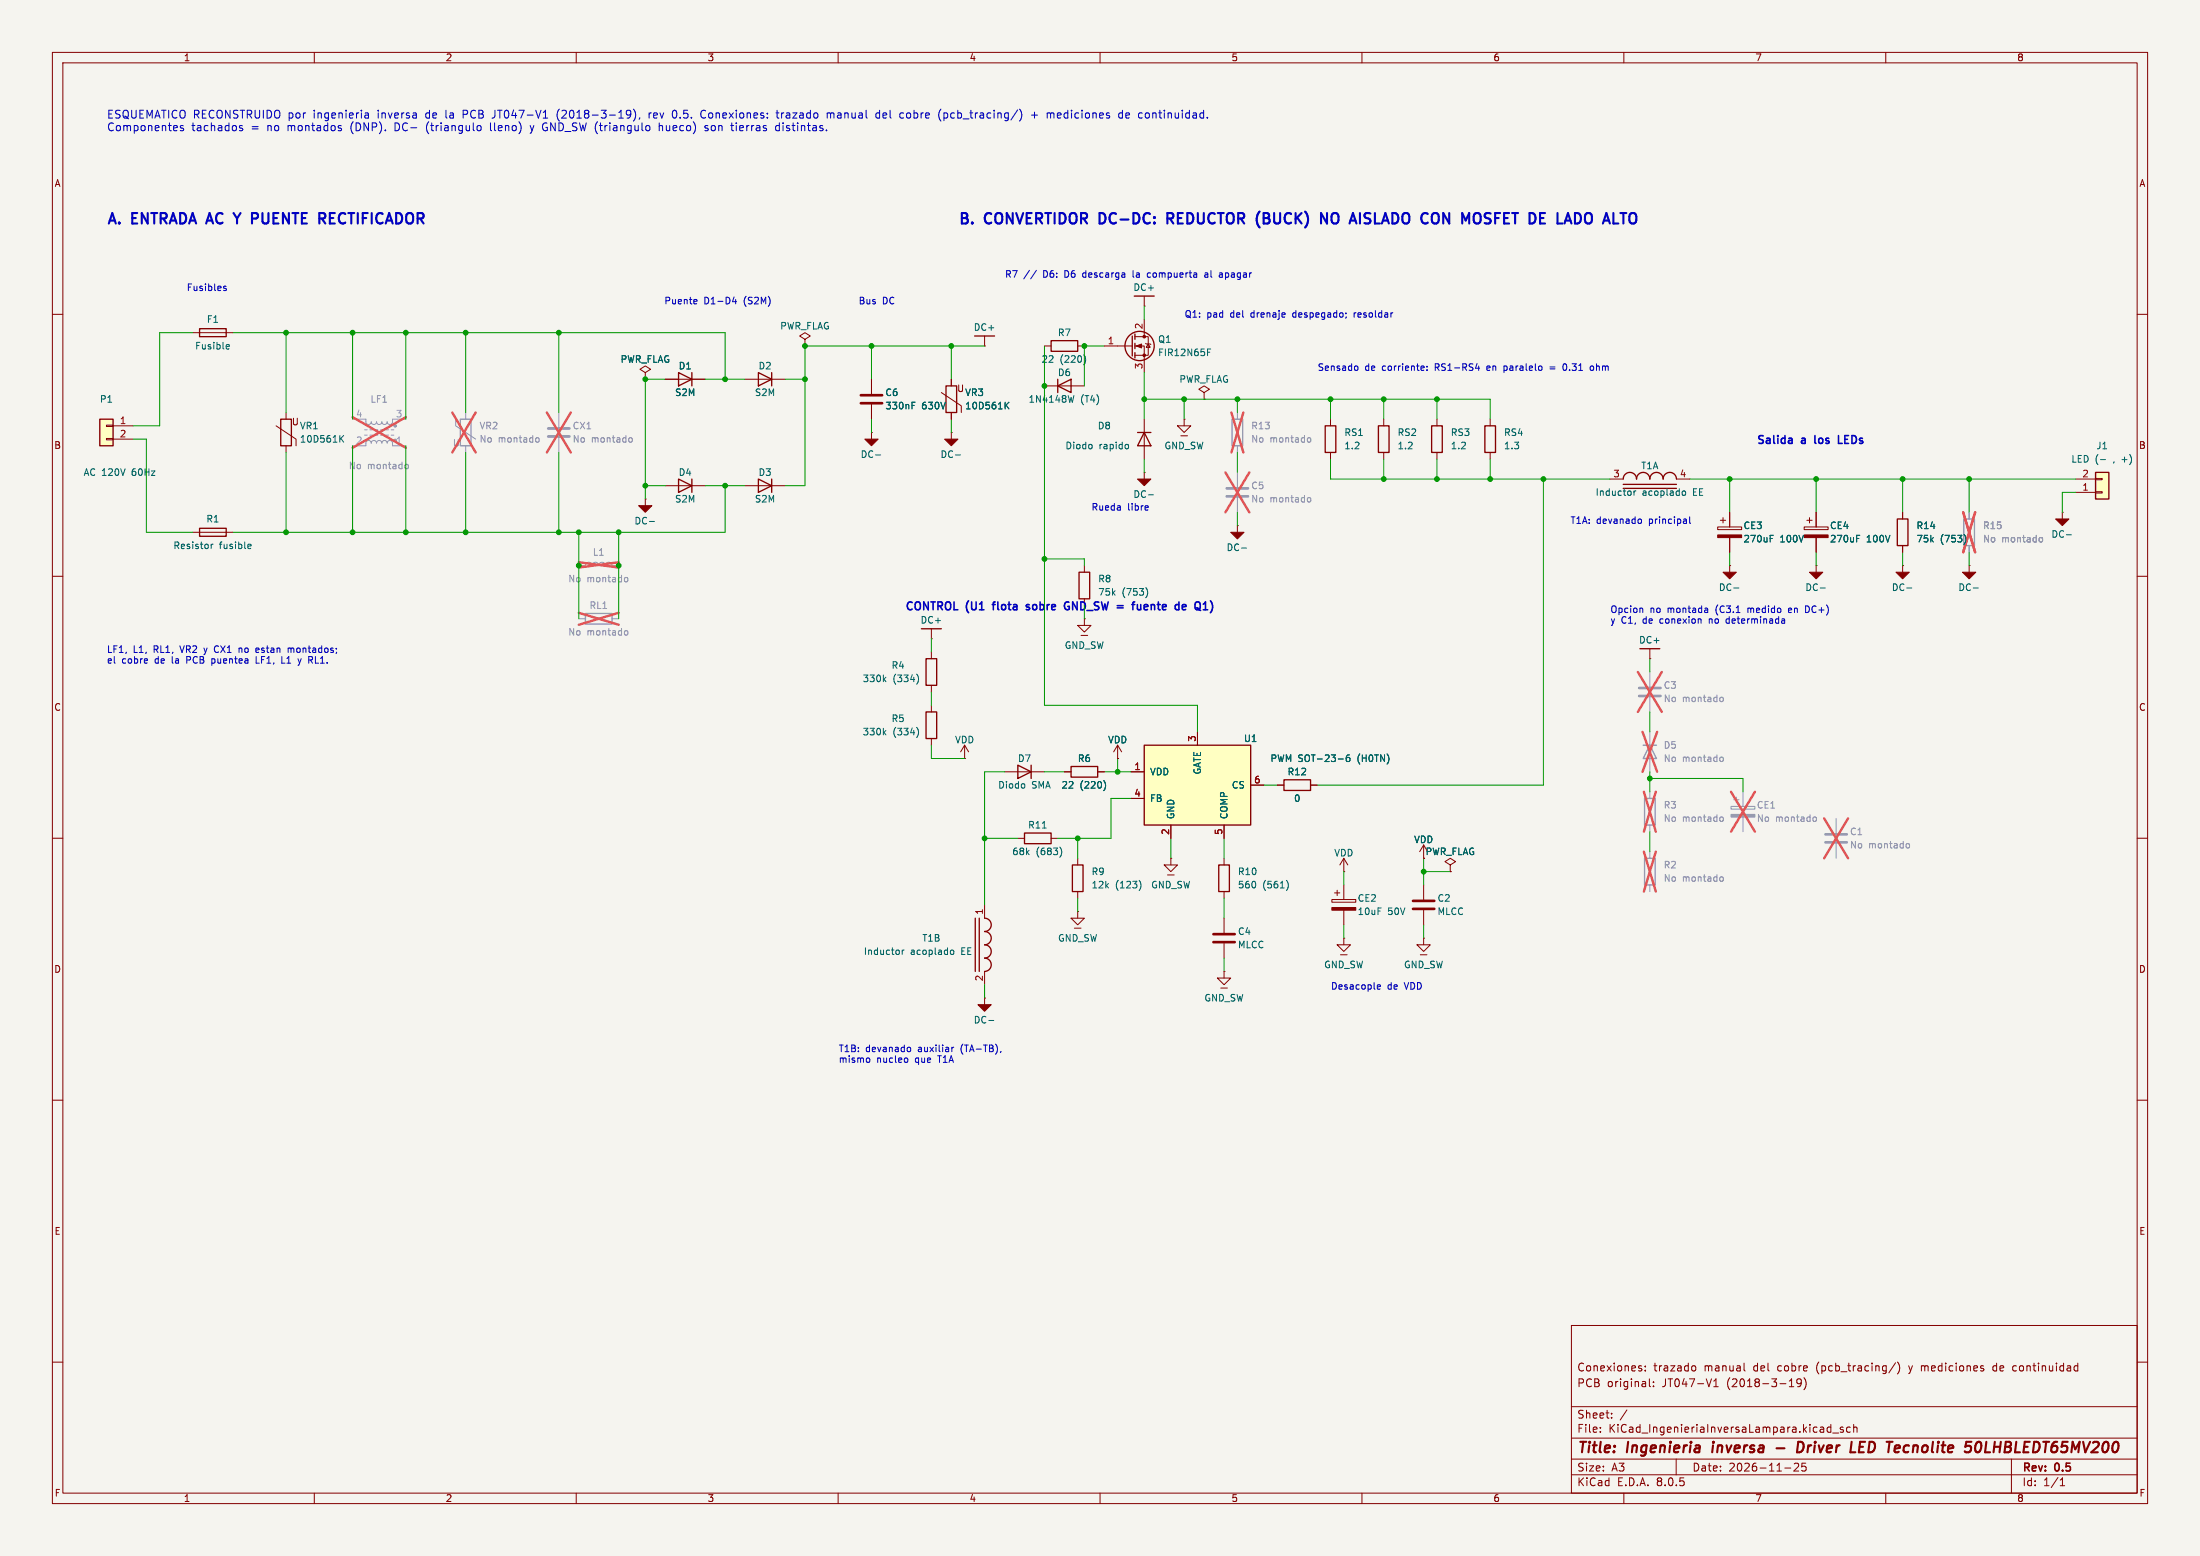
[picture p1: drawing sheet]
<svg xmlns="http://www.w3.org/2000/svg" width="420mm" height="297mm" viewBox="0 0 420 297" stroke-linecap="round" stroke-linejoin="round" font-family="sans-serif">
<path d="M0 0h420v297h-420z" fill="#f5f4ef" stroke="#f5f4ef" stroke-width=".19"/>
<g fill="none" stroke="#840000" stroke-width=".19">
<path d="M10 10h400v277h-400zM12 12h396v273h-396zM60 10v2M110 10v2M160 10v2M210 10v2M260 10v2M310 10v2M360 10v2M10 60h2M408 60h2M218.4 80v7.6"/>
<path d="M10 110h2M236.2 100.3h.1M236.2 100.3v1.3M408 110h2M315 125.7h.1M315 123.8v1.9M10 160h2M408 160h2M10 210h2M408 210h2M10 260h2M300 253h108v32h-108z"/>
<path d="M362.2 260a1.73 1.73 0 0 1 0 2.3M408 260h2M300 278.5h108M300 274.5h108M300 268.5h108M305.5 273.2v.2M305.5 272.5v.1M307.7 270.5v.2M307.7 269.8v.1M310.6 269.1l-1.3 1.9M313 261.2l.4 .1v.2l-.2 .2h-.3M313 260.7l.4 .1"/>
<path d="M314.1 261.5v.2M314.1 260.8v.1M314.9 263.2v1.3l.2 .2M315.7 264.5v.2M315.7 263.8v.1M320 278.5v3M323.2 260.7l.4 .1 .1 .2v.5l-.5 .2M327.2 264.7h.8M327.2 263.6l.4-.4v1.5M332.9 260.2v1.3l.3 .2M341.6 264.7h.8M341.6 263.6l.4-.4v1.5"/>
<path d="M342.5 279.4l.6-.1 .2 .1 .1 .3-1 1.1h1M343.9 263.8l-.3 .3h-.3l-.3-.3 .2-.5 .4-.1 .2 .1a.99 .99 0 0 1-.4 1.4h-.2M344.4 263a1.73 1.73 0 0 1 0 2.3M344.7 279.3h-.7l-.1 .7 .3-.1h.5l.1 .2-.1 .5-.2 .2-.6-.2M349.5 271.9v1.5M349.5 272.5l-.4-.1-.3 .3 .1 .6h.6M349.9 273.5h1.1M351.9 272.5l-.4-.1-.2 .2 .1 .2 .5 .2v.3h-.6M353.2 272.5l-.4-.1-.3 .3 .2 .6h.5M353.9 272.5l.2-.1 .3 .1 .1 .9M353.9 271.9v1.5M361.9 260.1l-1.3 1.9"/>
<path d="M378.7 261.3v.3M380.7 260.7l-.3 .3v.4l.3 .3M384 278.5v6.5M384.2 261.4l.2 .2 .4 .1M384.8 260.7l-.4 .1-.2 .2M396.5 260.7l.2 .1M396.7 260.2v1.5M396.7 261.6l-.2 .1M60 285v2M110 285v2M160 285v2M210 285v2"/>
<path d="M260 285v2M300 281.5h108M310 285v2M340.7 280.2h1.2M360 285v2M393.3 283.6h.9M393.3 282.5l.4-.4v1.5"/>
</g>
<path d="M327 275.9l-.1 1.3M339.1 276.4h1.6M343.3 275.2a.96 .96 0 0 1 1 .6 .96 .96 0 0 1-.3 1.1l-.5 .3h-.5zM355 276.2h.7M356.1 275.2h-1l-.2 2h.9M363.7 276l-.2 .3-.1 .5 .3 .4M377.5 275.3a.44 .44 0 0 1 .7 .3 1.15 1.15 0 0 1-.8 1.6M379.2 275.2l-.2 2h.9" fill="none" stroke="#840000" stroke-width=".4"/>
<path d="M111.8 117.1h5v2h-5zM313.7 142.2h2.5M315 142.2l1.2 2.6h-2.5z" fill="none" stroke="#9c9b98" stroke-width=".25"/>
<path d="M110.5 118.1h1.3M116.8 118.1h1.3M315 128.3v2.8M315 133.1v2.8M315 139.7v7.6" fill="none" stroke="#9c9b98" stroke-width=".19"/>
<path d="M119.4 120.4h.3l.2 .2-.1 .5-.4 .1M328.6 133.1h.3l.1 .2-.1 .5-.3 .1M328.6 144.5l.3 .1 .1 .2-.1 .4-.3 .2" fill="none" stroke="#939391" stroke-width=".19"/>
<path d="M110.5 117l7.6 2.3M118.1 117l-7.6 2.3M312.7 128.3l4.5 7.6M313.6 139.7l2.8 7.6M316.4 139.7l-2.8 7.6M317.2 128.3l-4.5 7.6" fill="none" stroke="#e75356" stroke-width=".46"/>
<path d="M312.9 132.8h4.1M312.9 131.3h4.1" fill="none" stroke="#9c9b98" stroke-width=".51"/>
<path d="M234.9 101.6h2.6l-1.3 1.3z" fill="#840000" stroke="#840000" stroke-width=".19"/>
<path d="M208.4 84.9v.6M215.2 84.8l.2 .3v.3l-.2 .3M237 104.6h1" fill="none" stroke="#006464" stroke-width=".19"/>
<path d="M217.2 82.6h2.5M218.4 82.6l1.3 2.5h-2.5zM313.1 123.8h3.8" fill="none" stroke="#840000" stroke-width=".25"/>
<path d="M19 80h2.6v5.1h-2.6z" fill="#ffffc2"/>
<g fill="none" stroke="#840000" stroke-width=".19">
<path d="M54.6 78.7v1.3M179.7 74.9l3.8 2.6v1.2M181.6 72.4v1.3M181.6 78.7v1.3M20.3 83.7h1.3v.2h-1.3zM20.3 81.2h1.3v.2h-1.3zM21.6 81.3h3.8M21.6 83.8h3.8M52.7 81.3l3.8 2.5v1.3M54.6 85.1v1.3M123.2 95.3h.1M123.2 95.3v1.2"/>
<path d="M127 92.7h7.6M142.2 92.7h7.7M166.4 82.6h.1M166.4 82.6v1.2M218.4 90.2h.1M218.4 90.2v1.2M224.8 81.3h2.5l-1.2 1.3zM225.4 83.2h1.3M226.1 80h.1M226.1 80v1.3M344.9 99.3h1M345.4 98.8v1"/>
<path d="M346.7 97.8v2.8M36.8 101.6h7.6M330.2 108h.1M330.2 108v1.2M344.4 100.6h4.6v.5h-4.6zM346.7 108h.1M346.7 102.6v2.8M346.7 108v1.2M363.2 108h.1M363.2 108v1.2M375.9 108h.1M375.9 108v1.2"/>
<path d="M203.2 147.3h1.3M209.5 147.3h1.3M213.4 144.8h.1M213.4 142.2l-.8 1.3M213.4 142.2v2.6M213.4 142.2l.7 1.3M205.7 163.8v1.3M205.7 170.2v1.3"/>
</g>
<path d="M180.6 73.7h2v5h-2zM19 80h2.6v5.1h-2.6zM53.6 80h2v5.1h-2zM129.5 91.4l2.6 1.3-2.6 1.3zM132.1 91.4v2.6M144.8 91.4l2.5 1.3-2.5 1.3zM147.3 91.4v2.6M38.1 100.8h5.1v1.6h-5.1zM204.5 146.3h5v2h-5zM204.7 165.1h2.1v5.1h-2.1z" fill="none" stroke="#840000" stroke-width=".25"/>
<g fill="#840000" stroke="#840000" stroke-width=".19">
<path d="M165.1 83.8h2.5l-1.2 1.3z"/>
<path d="M217.2 91.4h2.5l-1.3 1.3z"/>
<path d="M344.4 102.1h4.6v.5h-4.6z"/>
<path d="M374.6 109.2h2.6l-1.3 1.3z"/>
<path d="M361.9 109.2h2.6l-1.3 1.3z"/>
<path d="M121.9 96.5h2.6l-1.3 1.3z"/>
<path d="M328.9 109.2h2.6l-1.3 1.3z"/>
<path d="M345.4 109.2h2.6l-1.3 1.3z"/>
</g>
<g fill="none" stroke="#006464" stroke-width=".19">
<path d="M192.1 77.3l.5 .7M192.6 76.8l-.7 .7M65.1 83.7l.5 .7M65.6 83.1l-.7 .8M124 99.5h.9M167.2 86.8h.9M219.2 94.5h1M40.3 103.9v.8M40.7 103.9l-.4 .2M47.5 103.9h.4v.3l-.6 .1M47.9 104.7h-.4M331 112.2h1"/>
<path d="M347.5 112.2h1M354.4 102.8h.5M354.4 102.2h.6M364 112.2h1M376.7 112.2h1M210.8 149a1.49 1.49 0 0 1 0 1.9M217.5 168.1a1.49 1.49 0 0 1 0 1.8"/>
</g>
<path d="M87.9 80h2v5.1h-2zM235.2 80h2v5.1h-2z" fill="none" stroke="#9c9b98" stroke-width=".25"/>
<g fill="none" stroke="#9c9b98" stroke-width=".19">
<path d="M88.9 78.7v1.3M236.2 78.7v1.3M67.3 85.1h2.5l.1-.7 .5-.3 .3 .1 .2 .4 .1-.4 .3-.1 .4 .1 .2 .4 .1-.3 .3-.2 .4 .1 .2 .4 .2-.4 .4-.1 .3 .2 .1 .3 .2-.4 .4-.1 .4 .3v.7h2.6M67.3 80h2.5l.1 .7 .5 .3 .3-.1 .2-.4 .1 .3 .3 .2 .4-.1 .2-.4 .1 .3 .3 .2 .4-.1 .2-.4 .1 .3 .3 .2 .4-.1 .2-.4 .2 .4 .4 .1 .4-.3v-.7h2.6M69.6 82h.5M69.6 83.1h.5M70.6 82h.5M70.6 83.1h.5M71.6 82h.5M71.6 83.1h.5M72.6 82h.6M72.6 83.1h.6"/>
<path d="M73.7 82h.5M73.7 83.1h.5M74.7 82h.5M74.7 83.1h.5M87 80v1.3l3.8 2.5M88.9 85.1v1.3M236.2 85.1v1.3M236.2 90.2v2.8M236.2 95v2.8"/>
</g>
<path d="M77.5 88.6l.3 .1 .2 .2-.1 .5-.4 .1M102.5 83.6h.3l.1 .2v.5l-.4 .1M249.8 83.6h.3l.1 .2v.5l-.4 .1M249.8 95h.3l.1 .2v.5l-.4 .1" fill="none" stroke="#939391" stroke-width=".19"/>
<path d="M67.3 79.6l10.2 5.9M77.5 79.6l-10.2 5.9M86.3 78.7l4.5 7.7M90.8 78.7l-4.5 7.7M235.1 78.7l2.3 7.7M237.4 78.7l-2.3 7.7M233.9 90.2l4.6 7.6M238.5 90.2l-4.6 7.6" fill="none" stroke="#e75356" stroke-width=".46"/>
<circle cx="75.4" cy="81.3" r=".25" fill="#9c9b98" stroke="#9c9b98" stroke-width=".19"/>
<path d="M234.2 93.2h4.1M234.2 94.7h4.1" fill="none" stroke="#9c9b98" stroke-width=".51"/>
<path d="M400 90.2h2.6v5.1h-2.6z" fill="#ffffc2"/>
<g fill="none" stroke="#840000" stroke-width=".19">
<path d="M127 72.4h7.6M142.2 72.4h7.7M166.4 72.4v2.8M166.4 77.2v2.8M181.6 82.6h.1M181.6 82.6v1.2M393.7 97.8h.1M393.7 97.8v1.3M396.2 94h3.8M396.2 91.4h3.8M400 91.3h1.3v.3h-1.3zM400 93.9h1.3v.2h-1.3z"/>
<path d="M205.7 119.4h2.6l-1.3 1.3zM207 118.1h.1M207 108v1.2M207 114.3v1.3M207 118.1v1.3M206.4 121.3h1.2"/>
</g>
<path d="M129.5 71.1l2.6 1.3-2.6 1.3zM132.1 71.1v2.6M144.8 71.1l2.5 1.3-2.5 1.3zM147.3 71.1v2.6M400 90.2h2.6v5.1h-2.6zM206 109.2h2v5.1h-2z" fill="none" stroke="#840000" stroke-width=".25"/>
<path d="M174.1 77.4h.4M174.1 76.8h.6M182.4 86.8h1M401 87.7h1M218.8 112.2a1.49 1.49 0 0 1 0 1.8M394.5 102.1h1" fill="none" stroke="#006464" stroke-width=".19"/>
<path d="M374.9 99.1h2v5h-2zM313.9 152.4h2.1v5.1h-2.1z" fill="none" stroke="#9c9b98" stroke-width=".25"/>
<path d="M375.9 97.8v1.3M375.9 104.1v1.3M315 151.1v1.3M315 157.5v1.3M330.5 153.9h4.5v.5h-4.5zM331 152.7h1M331.5 152.1v1.1M332.7 151.1v2.8M332.7 156v2.8" fill="none" stroke="#9c9b98" stroke-width=".19"/>
<path d="M389.5 102.6l.3 .1 .1 .1v.5l-.4 .1M328.6 155.9l.3 .1 .1 .2-.1 .5-.3 .1M346.3 155.9l.3 .1 .2 .2-.1 .5-.4 .1" fill="none" stroke="#939391" stroke-width=".19"/>
<path d="M374.8 97.8l2.3 7.6M377.1 97.8l-2.3 7.6M313.8 151.1l2.3 7.7M316.1 151.1l-2.3 7.7M330.5 151.1l4.5 7.7M335 151.1l-4.5 7.7" fill="none" stroke="#e75356" stroke-width=".46"/>
<path d="M164.3 77h4.1M164.3 75.4h4.1" fill="none" stroke="#840000" stroke-width=".51"/>
<g fill="#840000" stroke="#840000" stroke-width=".19">
<path d="M392.4 99.1h2.6l-1.3 1.2z"/>
<path d="M180.3 83.8h2.6l-1.3 1.3z"/>
</g>
<path d="M330.5 155.4h4.5v.6h-4.5z" fill="#9c9b98" stroke="#9c9b98" stroke-width=".19"/>
<path d="M218.4 142.2h20.4v15.3h-20.4z" fill="#ffffc2"/>
<g fill="none" stroke="#840000" stroke-width=".25">
<path d="M216.5 56.5h3.8M38.1 62.7h5.1v1.6h-5.1zM186.1 64.1h3.8M200.7 65h5v2.1h-5zM201.9 73.7l2.6-1.3v2.5zM201.9 72.4v2.5M216.2 64.1v3.8M216.7 63.8v1M216.7 65.5v1M216.7 67.3v1M253 81.3h2v5.1h-2zM263.1 81.3h2.1v5.1h-2.1z"/>
<path d="M273.3 81.3h2v5.1h-2zM283.5 81.3h2v5.1h-2zM309.9 91.4a1.27 1.27 0 0 1 1.2-1.2 1.27 1.27 0 0 1 1.3 1.2 1.27 1.27 0 0 1 1.3-1.2 1.27 1.27 0 0 1 1.3 1.2 1.27 1.27 0 0 1 1.2-1.2 1.27 1.27 0 0 1 1.3 1.2 1.27 1.27 0 0 1 1.3-1.2 1.27 1.27 0 0 1 1.2 1.2M309.9 93.2h10.1M309.9 92.5h10.1M362.2 99.1h2v5h-2zM175.9 120h3.8M176.8 135.9h2v5.1h-2zM176.8 125.7h2v5.1h-2zM194.3 146.1l2.5 1.2-2.5 1.3zM195.6 159h5.1v2h-5.1zM196.8 146.1v2.5"/>
<path d="M218.4 142.2h20.4v15.3h-20.4zM245.1 148.8h5.1v2.1h-5.1zM186.2 175.3v10.1M186.9 175.3v10.1M188 175.3a1.27 1.27 0 0 1 1.2 1.2 1.27 1.27 0 0 1-1.2 1.3 1.27 1.27 0 0 1 1.2 1.3 1.27 1.27 0 0 1-1.2 1.2 1.27 1.27 0 0 1 1.2 1.3 1.27 1.27 0 0 1-1.2 1.3 1.27 1.27 0 0 1 1.2 1.3 1.27 1.27 0 0 1-1.2 1.2M232.7 165.1h2v5.1h-2z"/>
<circle cx="217.6" cy="66" r="2.79"/>
</g>
<g fill="none" stroke="#840000" stroke-width=".19">
<path d="M218.4 58.4h.1M218.4 56.5v1.9M36.8 63.5h7.6M123.2 71.1l1-.6-1-.6-1 .6 1 .6v1.3M123.2 72.4h.1M127 72.4h2.5M132.1 72.4h2.5M153.7 64.8l1-.7-1-.6-1 .6 1 .7v1.2M153.7 66h.1M166.4 72.4v2.8M166.4 77.2v2.8M181.6 72.4v1.3"/>
<path d="M181.6 78.7v1.3M188 66h.1M188 64.1v1.9M199.4 66h1.3M199.4 73.7h7.6M205.7 66h1.3M210.8 66h5.4M216.7 66h1.7v5.1M216.7 64.3h2.5v3.5h-2.5M218.4 61v3.3M218.7 65.5l1 .3M219.2 65.7l.4 .6h-.8z"/>
<path d="M229.9 74.9l1-.6-1-.6-1 .6 1 .6v1.3M229.9 76.2h.1M254 80v1.3M254 86.4v1.2M264.2 80v1.3M264.2 86.4v1.2M274.3 80v1.3M274.3 86.4v1.2M284.5 80v1.3M284.5 86.4v1.2M307.3 91.4h2.6M320 91.4h2.6"/>
<path d="M328.4 99.3h1M328.9 98.8v1M330.2 97.8v2.8M346.7 97.8v2.8M363.2 97.8v1.3M327.9 100.6h4.6v.5h-4.6zM330.2 102.6v2.8M346.7 102.6v2.8M363.2 104.1v1.3M177.8 121.9h.1M177.8 120v1.9M177.8 124.5v1.2"/>
<path d="M177.8 130.8v1.3M177.8 134.6v1.3M228.6 139.7v2.5M177.8 141v1.2M184.1 144.8h.1M184.1 142.2l-.7 1.3M184.1 142.2v2.6M184.1 142.2l.8 1.3M191.8 147.3h7.6M203.2 147.3h1.3M209.5 147.3h1.3M213.4 144.8h.1"/>
<path d="M215.9 147.3h2.5M215.9 152.4h2.5M223.5 157.5v2.5M233.7 157.5v2.5M238.8 149.9h2.5M243.8 149.9h1.3M250.2 149.9h1.3M188 172.7v2.6M194.3 160h1.3M200.7 160h1.2M204.5 175.3h2.5l-1.3 1.2zM205.1 177.2h1.3"/>
<path d="M205.7 174h.1M205.7 174v1.3M222.2 165.1h2.6l-1.3 1.3zM222.9 167h1.3M223.5 163.8h.1M223.5 163.8v1.3M233.7 163.8v1.3M233.7 170.2v1.3M233.7 175.3v2.8M254.3 171.7h4.5v.5h-4.5zM254.8 170.4h1M255.3 169.9v1"/>
<path d="M256.5 166.4h.1M256.5 179.1h.1M256.5 163.8l-.7 1.3M256.5 163.8v2.6M256.5 168.9v2.8M256.5 173.7v2.8M256.5 179.1v1.2M256.5 163.8l.8 1.3M271.8 179.1h.1M271.8 161.3v2.5M271.8 168.9v2.8M271.8 173.7v2.8"/>
<path d="M271.8 179.1v1.2M271.8 161.3l-.8 1.3M271.8 161.3l.7 1.3M276.9 165.1l1-.6-1-.7-1.1 .7 1.1 .6v1.3M276.9 166.4h.1M188 190.5h.1M188 185.4v2.6M188 190.5v1.3M232.4 186.7h2.5l-1.2 1.3zM233 188.6h1.3M233.7 185.4h.1M233.7 180.1v2.8"/>
<path d="M233.7 185.4v1.3M255.3 180.3h2.5l-1.3 1.3zM255.9 182.2h1.3M270.5 180.3h2.5l-1.2 1.3zM271.1 182.2h1.3"/>
</g>
<g fill="none" stroke="#006464" stroke-width=".19">
<path d="M43.4 65.8h.3l.1 .3-.6 .1M43.7 66.6h-.3M174.1 77.4h.4M174.1 76.8h.6M192.1 77.3l.5 .7M192.6 76.8l-.7 .7M205 75.5l-.3 1.3M206.9 67.8a1.49 1.49 0 0 1 0 1.8M230.5 66.6h.6M230.5 67.2h.4M311.9 93.7v.9M312.3 93.7l-.4 .3"/>
<path d="M321.2 93.8l.4-.1 .2 .3-.1 .5-.3 .1-.2-.2M337.9 102.8h.5M337.9 102.2h.6M354.4 102.8h.5M354.4 102.2h.6M375 102.1a1.49 1.49 0 0 1 0 1.8M168.8 129.6l.3 .5M168.8 139.8l.3 .5M169.1 139.4l-.5 .5M169.1 129.3l-.5 .5M175 128.7a1.49 1.49 0 0 1 0 1.8M175 138.9a1.49 1.49 0 0 1 0 1.8"/>
<path d="M195.6 149.7v.6M199 158.1h.7M210.8 149a1.49 1.49 0 0 1 0 1.9M255.5 144.9h.9M257.6 144.1l-.4 .1a.86 .86 0 0 0 0 1.2l.5-.2v-.4l-.2-.2h-.4l-.1 .2M202.4 161.7a1.49 1.49 0 0 1 0 1.9M245.6 168.1a1.49 1.49 0 0 1 0 1.8M172.2 181.3v.9M172.6 181.3l-.4 .3M181.5 181.5l.4-.2 .2 .3-.1 .5-.3 .1-.2-.1M188.7 194.8h1"/>
</g>
<path d="M104.6 81.8h4.1M104.6 83.3h4.1M348.5 159.3h4.1M348.5 160.8h4.1" fill="none" stroke="#9c9b98" stroke-width=".51"/>
<path d="M106.7 78.7v2.8M106.7 83.6v2.8M375.9 97.8v1.3M110.5 108h1.3a.64 .64 0 0 1 .6-.7 .64 .64 0 0 1 .6 .7 .64 .64 0 0 1 .7-.7 .64 .64 0 0 1 .6 .7 .64 .64 0 0 1 .6-.7 .64 .64 0 0 1 .7 .7 .64 .64 0 0 1 .6-.7 .64 .64 0 0 1 .6 .7h1.3M375.9 104.1v1.3M350.5 156.2v2.8M315 162.6v1.2M315 168.9v1.3M350.5 161v2.8" fill="none" stroke="#9c9b98" stroke-width=".19"/>
<path d="M120.3 83.6h.3l.1 .2-.1 .5-.3 .1M119.4 110.2l.3 .1 .2 .2-.1 .4-.4 .2M389.5 102.6l.3 .1 .1 .1v.5l-.4 .1M328.6 167.4h.3l.1 .2-.1 .5-.3 .1M364.1 161l.3 .1 .1 .2v.4l-.4 .2" fill="none" stroke="#939391" stroke-width=".19"/>
<path d="M104.4 78.7l4.6 7.7M109 78.7l-4.6 7.7M374.8 97.8l2.3 7.6M377.1 97.8l-2.3 7.6M110.5 107.3l7.6 1M118.1 107.3l-7.6 1M348.2 156.2l4.6 7.6M352.8 156.2l-4.6 7.6M313.8 162.6l2.3 7.6M316.1 162.6l-2.3 7.6" fill="none" stroke="#e75356" stroke-width=".46"/>
<g fill="#840000" stroke="#840000" stroke-width=".19">
<path d="M327.9 102.1h4.6v.5h-4.6z"/>
<path d="M216.9 66l1-.3v.7z"/>
<path d="M254.3 173.2h4.5v.5h-4.5z"/>
<path d="M186.7 191.8h2.5l-1.2 1.2z"/>
<circle cx="218.4" cy="67.8" r=".25"/>
<circle cx="218.4" cy="64.3" r=".25"/>
</g>
<path d="M231.6 179.8h4.1M231.6 178.3h4.1M269.7 173.5h4.1M269.7 172h4.1" fill="none" stroke="#840000" stroke-width=".51"/>
<path d="M313.9 163.8h2.1v5.1h-2.1z" fill="none" stroke="#9c9b98" stroke-width=".25"/>
<g fill="none" stroke="#0000c2" stroke-width=".3">
<path d="M342 83.7l.1 .9M342.1 84.6h-.1M342.1 84l-.1 .1M346.5 83.1v1.5M351 83.1v1.5h.7M189.4 115.4h.6M196.5 115.5l-.4-.1-.2 .2 .1 .2 .5 .2v.3h-.6M203.5 115h.6M203.8 115.7h.3v.5l-.3 .2-.3-.1M217.8 115.4v1M217.8 116.2l-.2 .2M218.6 115.4l-.2 .2v.6l.2 .2"/>
<path d="M219.1 115.7l-.7 .2M226.2 115.4l.2 .3-.7 .2M226.3 116.3l-.1 .1M231.1 114.7a1.76 1.76 0 0 1 0 2.2"/>
</g>
<g fill="none" stroke="#0000c2" stroke-width=".19">
<path d="M35 24h-.4l-.2 .2 .1 .2 .5 .1v.4h-.6M46.3 24h-.4l-.2 .2 .1 .2 .5 .1v.4h-.6M65 24.5l.2 .2-.2 .3M65 24h.1M69.7 21.6h.6v.9M69.7 22.5h.6M70.3 21.9l-.6 .1M81.5 23.9v1M88.4 21.8h.6M89 21h-.6v1.5M91.3 24h.4l.1 .2v.6l-.5 .2M93.6 23.5v1.2l.2 .3"/>
<path d="M94.3 22.5h-.4M101.2 24l.4 1M101.6 25l-.4 .5M101.9 24l-.3 1M103.7 22.5h.9M106.8 20.8a1.74 1.74 0 0 0-.1 2.2M120.4 21.7l-.3 .3-.4-.1-.1-.2 .1-.6 .4-.1 .2 .2a.99 .99 0 0 1-.3 1.3h-.3M120.9 20.8a1.74 1.74 0 0 1 .1 2.2M122.1 22.5l-.1 .3M123.9 21.5v1M124.3 21.5l-.2 .1-.2 .2M125.8 24.1l.3-.1h.3l.1 1"/>
<path d="M125.8 23.5v1.5M128.6 21.1l.2-.1 .3 .2M129.1 22.4l-.3 .1h-.2M134.7 21.2a.6 .6 0 0 0-.7 0 .6 .6 0 0 0-.2 .7 .56 .56 0 0 0 .3 .6 .56 .56 0 0 0 .6-.1M135.1 24h-.3l-.2 .2v.2l.5 .1v.4h-.5M140.6 23.5v.1M140.6 24v1M148.1 21.5h.6M148.3 21v1.3l.4 .2M148.8 24h-.5l-.2 .2 .1 .7h.6M148.8 23.5v1.5M149.2 21.5v1"/>
<path d="M149.3 21.7l-.1 .1M157.9 21.7l.4-.2 .3 .3M157.9 21.5v1M158.6 21.8v.7M159.1 21.6l-.3-.1-.2 .3M167.9 21.6l-.4-.1-.3 .3 .1 .7h.6M167.9 21v1.5M173.3 21.5l-.2 .3v.5l.2 .2M180.2 21.6l.4-.1 .2 .2M180.2 21.5v1.5M180.8 22.4l-.2 .1h-.4M194.7 20.9a1.76 1.76 0 0 1 0 2.1"/>
<path d="M196.9 22h1.2M197.5 21.4v1.1M201.1 21.6l.1 .9M201.9 21.6v.9M202.6 21.9l-.8 .1M213.6 22.4l.2 .1h.5M214.3 21.6l-.5-.1-.2 .2M214.3 21v1.5M214.9 22l.7-.1v-.3l-.5-.1-.2 .3 .1 .7h.6M219.3 21.6l.1 .2-.1 .7M42.7 54.9l.5 .3-.2 .3-.3-.1M43.2 54.7l-.3-.1-.2 .2"/>
<path d="M132.9 57.2l.2 .3-.6 .1M133 57.9l-.1 .1M140.1 56.7l-.3 .9h.8M140.4 57.2v.8M196.5 51.6l-1.1 1.6M197.9 51.6l-1.1 1.6M216.3 51.7v1l.2 .2M219.5 52.1h-.2l-.3 .2 .1 .5 .4 .1M230 52.1h.5M230.6 52.4h-.4l-.2 .2 .2 .3h.4M232.8 52.9h.6M232.8 52.1h.5l.1 .8"/>
<path d="M233.4 52.4l-.6 .1M256.9 59.8v.1M258.5 59.7v.8M258.8 59.7l-.3 .2M257 60.5l-.1 .2M258.8 69.9h.3l.1 .2v.5l-.4 .1M271.7 69.9l.2 .3-.6 .1M271.8 70.6l-.1 .1M272.4 70.6v.1M272.4 69.9v.1M281.7 70.3h.8M282.3 69.9v.8"/>
<path d="M287.1 69.9v1.2M287.1 70.6l.1 .1M287.2 69.9h-.1M295.9 70h1M295.9 70.4h1M298.9 69.5l-.1-.1a.68 .68 0 0 0-.4 .7 .68 .68 0 0 0 .4 .6l.1-.1M303.6 70l.2-.1 .4 .1v.5l-.1 .1-.3 .1-.2-.1zM219.1 96.6l.1 .2-.6 .2M312.9 99.1h.3l.2 .2-.1 .5-.4 .1M322.6 98.6v1.1l.1 .2M313.4 116.1l.2 .2v.6M324.7 118.2v.8"/>
<path d="M325.8 116.1l.2 .2v.6M326 116.9h-.1M326 116.4h-.1M329.6 118.2l-.1 .2 .1 .5M340.5 118.1l.2 .2v.7M340.7 118.9l-.1 .1M340.7 118.4l-.1 .1M341.6 116.1l-.2 .2v.4l.2 .2M342 116.4l-.6 .1M345.2 115.7h-.5v1.2h.5M40.4 125.7v1.3M40.4 126.5l.2 .1"/>
<path d="M40.6 125.7l-.2 .1M40.9 124l.3 .5M41.2 123.3l-.3 .5M45.6 123.7v.8M46 123.7l-.4 .1M48.9 125.3v1.3h.6M48.9 123.8h.5M48.9 124.5h.5M49.4 124l-.6 .1M53.8 125.3v1.3h.6M55 123.8l.4-.1 .2 .2M55 123.7v.8"/>
<path d="M55.6 123.9v.6M55.7 123.7l-.1 .2M56.9 125.7l.3 .9M57.2 126.6l-.2 .3M57.5 125.7l-.3 .9M173.4 199.9l.3 .1 .1 .1v.5l-.4 .1M181.7 199.9v.8M182.1 199.9l-.4 .2M262.9 188.4l.6-.1v-.3h-.4l-.2 .2 .1 .6h.5M165.6 201.9l.3 .1 .1 .2v.5l-.4 .1M173.1 201.9l.2 .3v.3l-.2 .3M191.1 200.7l-.1 .2"/>
</g>
<g fill="none" stroke="#0000c2" stroke-width=".4">
<path d="M45.9 40.7l-.7 1M63 41.6h.6M63.9 40.7h-.9v2h.9M210.4 40.7h-.5v2h.5M223.3 41.7l.7 1M223.8 40.8l-.9-.1v2M223.8 41.6l-.9 .1M241.2 41.6h.7M241.9 40.7h-.7v2h.8M252.2 40.7l1.1 2v-2M255 40.7a.67 .67 0 0 0-.8 .6v.7a.67 .67 0 0 0 .8 .7M260.5 42.6l.7 .1"/>
<path d="M260.5 41.2a.73 .73 0 0 0 .7 .5M261.3 40.7h-.4l-.4 .3M283.4 42.6l.8 .1M284.3 40.7l-.7 .1a.48 .48 0 0 0-.2 .5 .48 .48 0 0 0 .4 .3l.4 .1M297.3 42.7h1M303 40.7a.67 .67 0 0 1 .9 .6M303.9 42a.67 .67 0 0 1-.9 .7"/>
</g>
<g fill="none" stroke="#009600" stroke-width=".19">
<path d="M218.4 58.4v2.6M36.8 63.5h-6.3v17.8h-5.1M44.4 63.5h94v8.9M54.6 63.5v15.2M67.3 63.5v16.5M77.5 63.5v16.5M88.9 63.5v15.2M106.7 63.5v15.2M127 72.4h-3.8v22.9M134.6 72.4h7.6M149.9 72.4h3.8M166.4 66v6.4"/>
<path d="M181.6 66v6.4M188 66h-34.3v26.7h-3.8M199.4 66v68.6h29.2v5.1M210.8 66h-3.8v7.7M218.4 76.2h66.1v3.8M218.4 71.1v8.9M226.1 76.2v3.8M236.2 76.2v2.5M254 76.2v3.8M264.2 76.2v3.8M274.3 76.2v3.8M25.4 83.8h2.5v17.8h8.9"/>
<path d="M54.6 86.4v15.2M67.3 85.1v16.5M77.5 85.1v16.5M88.9 86.4v15.2M106.7 86.4v15.2M123.2 92.7h3.8M134.6 92.7h7.6M138.4 92.7v8.9h-94M166.4 80v2.6M181.6 80v2.6M218.4 87.6v2.6M236.2 86.4v3.8"/>
<path d="M236.2 97.8v2.5M254 87.6v3.8h53.3M264.2 87.6v3.8M274.3 87.6v3.8M284.5 87.6v3.8M294.6 91.4v58.5h-43.1M322.6 91.4h73.6M330.2 91.4v6.4M346.7 91.4v6.4M363.2 91.4v6.4M375.9 91.4v6.4M396.2 94h-2.5v3.8"/>
<path d="M110.5 101.6v16.5M118.1 101.6v16.5M199.4 106.7h7.6v1.3M207 115.6v2.5M330.2 105.4v2.6M346.7 105.4v2.6M363.2 105.4v2.6M375.9 105.4v2.6M177.8 121.9v2.6M177.8 132.1v2.5M315 125.7v2.6M315 135.9v3.8"/>
<path d="M177.8 142.2v2.6h6.3M191.8 147.3h-3.8v25.4M199.4 147.3h3.8M210.8 147.3h5.1M213.4 144.8v2.5M215.9 152.4h-3.8v7.6h-10.2M241.3 149.9h2.5M315 147.3v3.8M315 158.8v3.8M315 148.6h17.7v2.5M188 160h6.3M205.7 160v3.8"/>
<path d="M205.7 171.5v2.5M223.5 160v3.8M233.7 160v3.8M233.7 171.5v3.8M256.5 166.4v2.5M256.5 176.5v2.6M271.8 163.8v5.1M271.8 176.5v2.6M271.8 166.4h5.1M188 188v2.5M233.7 182.9v2.5"/>
</g>
<g fill="#009600" stroke="#009600" stroke-width=".19">
<circle cx="54.6" cy="101.6" r=".46"/>
<circle cx="54.6" cy="63.5" r=".46"/>
<circle cx="67.3" cy="63.5" r=".46"/>
<circle cx="77.5" cy="63.5" r=".46"/>
<circle cx="67.3" cy="101.6" r=".46"/>
<circle cx="375.9" cy="91.4" r=".46"/>
<circle cx="330.2" cy="91.4" r=".46"/>
<circle cx="363.2" cy="91.4" r=".46"/>
<circle cx="315" cy="148.6" r=".46"/>
<circle cx="346.7" cy="91.4" r=".46"/>
<circle cx="213.4" cy="147.3" r=".46"/>
<circle cx="254" cy="76.2" r=".46"/>
<circle cx="264.2" cy="76.2" r=".46"/>
<circle cx="264.2" cy="91.4" r=".46"/>
<circle cx="181.6" cy="66" r=".46"/>
<circle cx="166.4" cy="66" r=".46"/>
<circle cx="153.7" cy="66" r=".46"/>
<circle cx="123.2" cy="92.7" r=".46"/>
<circle cx="138.4" cy="92.7" r=".46"/>
<circle cx="123.2" cy="72.4" r=".46"/>
<circle cx="138.4" cy="72.4" r=".46"/>
<circle cx="153.7" cy="72.4" r=".46"/>
<circle cx="199.4" cy="73.7" r=".46"/>
<circle cx="207" cy="66" r=".46"/>
<circle cx="236.2" cy="76.2" r=".46"/>
<circle cx="226.1" cy="76.2" r=".46"/>
<circle cx="218.4" cy="76.2" r=".46"/>
<circle cx="199.4" cy="106.7" r=".46"/>
<circle cx="284.5" cy="91.4" r=".46"/>
<circle cx="274.3" cy="91.4" r=".46"/>
<circle cx="274.3" cy="76.2" r=".46"/>
<circle cx="294.6" cy="91.4" r=".46"/>
<circle cx="271.8" cy="166.4" r=".46"/>
<circle cx="205.7" cy="160" r=".46"/>
<circle cx="188" cy="160" r=".46"/>
<circle cx="118.1" cy="108" r=".46"/>
<circle cx="110.5" cy="108" r=".46"/>
<circle cx="106.7" cy="63.5" r=".46"/>
<circle cx="88.9" cy="63.5" r=".46"/>
<circle cx="106.7" cy="101.6" r=".46"/>
<circle cx="77.5" cy="101.6" r=".46"/>
<circle cx="88.9" cy="101.6" r=".46"/>
<circle cx="110.5" cy="101.6" r=".46"/>
<circle cx="118.1" cy="101.6" r=".46"/>
</g>
<g font-size="2.8" fill="#0000c2">
<text x="20.3" y="42.9">A.</text>
<text x="25.3" y="42.9">ENTRADA AC</text>
<text x="46.5" y="42.9">Y</text>
<text x="50.6" y="42.9">PUENTE</text>
<text x="64.2" y="42.9">RECTIFICADOR</text>
<text x="182.9" y="42.9">B.</text>
<text x="188.2" y="42.9">CONVERTIDOR</text>
<text x="210.8" y="42.9">DC-DC:</text>
<text x="224.5" y="42.9">REDUCTOR</text>
<text x="242.4" y="42.9">(BUCK)</text>
<text x="255.5" y="42.9">NO</text>
<text x="262" y="42.9">AISLADO CON</text>
<text x="284.8" y="42.9">MOSFET</text>
<text x="298.5" y="42.9">DE</text>
<text x="304.6" y="42.9">LADO ALTO</text>
</g>
<g font-size="2.8" fill="#840000">
<text x="301" y="277.9">Title:</text>
<text x="310.6" y="277.9">Ingenieria</text>
<text x="327.7" y="277.9">inversa</text>
<text x="345.5" y="277.9">Driver</text>
<text x="356.5" y="277.9">LED</text>
<text x="364.3" y="277.9">Tecnolite</text>
<text x="380" y="277.9">50LHBLEDT65MV200</text>
</g>
<g font-size="2.1" fill="#0000c2">
<text x="20.3" y="22.7">ESQUEMATICO RECONSTRUIDO por</text>
<text x="60" y="22.7">ingenieria</text>
<text x="72.4" y="22.7">inversa</text>
<text x="81.7" y="22.7">de</text>
<text x="85.6" y="22.7">la</text>
<text x="89.1" y="22.7">PCB</text>
<text x="94.9" y="22.7">JT047-V1</text>
<text x="107.3" y="22.7">(2018-3-19),</text>
<text x="125" y="22.7">rev</text>
<text x="129.7" y="22.7">0.5.</text>
<text x="135.3" y="22.7">Conexiones:</text>
<text x="149.9" y="22.7">trazado</text>
<text x="159.7" y="22.7">manual</text>
<text x="169.2" y="22.7">del</text>
<text x="173.9" y="22.7">cobre</text>
<text x="181.4" y="22.7">(pcb_tracing/)</text>
<text x="199.3" y="22.7">+</text>
<text x="202.4" y="22.7">mediciones</text>
<text x="216.3" y="22.7">de</text>
<text x="220.3" y="22.7">continuidad.</text>
<text x="20.3" y="25.2">Componentes</text>
<text x="36.5" y="25.2">tachados</text>
<text x="48" y="25.2">=</text>
<text x="51.1" y="25.2">no</text>
<text x="55.2" y="25.2">montados</text>
<text x="67.3" y="25.2">(DNP).</text>
<text x="75.9" y="25.2">DC-</text>
<text x="82.1" y="25.2">(triangulo</text>
<text x="94.4" y="25.2">lleno)</text>
<text x="102.3" y="25.2">y GND_SW (triangulo</text>
<text x="127.3" y="25.2">hueco)</text>
<text x="136.2" y="25.2">son</text>
<text x="141.4" y="25.2">tierras</text>
<text x="150" y="25.2">distintas.</text>
<text x="335.3" y="84.8">Salida</text>
<text x="344" y="84.8">a</text>
<text x="347.1" y="84.8">los</text>
<text x="352.2" y="84.8">LEDs</text>
<text x="172.7" y="116.6">CONTROL</text>
<text x="184.5" y="116.6">(U1</text>
<text x="190.3" y="116.6">flota</text>
<text x="197.2" y="116.6">sobre</text>
<text x="205.1" y="116.6">GND_SW =</text>
<text x="219.3" y="116.6">fuente</text>
<text x="228.1" y="116.6">de</text>
</g>
<g font-size="2.1" fill="#840000">
<text x="301" y="262">Conexiones:</text>
<text x="315.6" y="262">trazado</text>
<text x="325.4" y="262">manual</text>
<text x="334.9" y="262">del</text>
<text x="339.6" y="262">cobre</text>
<text x="347.1" y="262">(pcb_tracing/)</text>
<text x="365" y="262">y mediciones</text>
<text x="381.3" y="262">de</text>
<text x="385.3" y="262">continuidad</text>
<text x="301" y="265">PCB</text>
<text x="306.8" y="265">original:</text>
<text x="317.4" y="265">JT047-V1</text>
<text x="329.8" y="265">(2018-3-19)</text>
<text x="301" y="273.7">File:</text>
<text x="301" y="271">Sheet:</text>
<text x="307.1" y="273.7">KiCad_IngenieriaInversaLampara.kicad_sch</text>
<text x="301" y="281.1">Size:</text>
<text x="307.6" y="281.1">A3</text>
<text x="323" y="281.1">Date:</text>
<text x="330" y="281.1">2026-11-25</text>
<text x="386" y="281.3">Rev:</text>
<text x="392.4" y="281.3">0.5</text>
<text x="301" y="283.9">KiCad</text>
<text x="308.7" y="283.9">E.D.A.</text>
<text x="316.3" y="283.9">8.0.5</text>
<text x="386" y="283.9">Id:</text>
<text x="390.1" y="283.9">1/1</text>
</g>
<g font-size="1.8" fill="#840000">
<text x="35" y="11.9">1</text>
<text x="85" y="11.9">2</text>
<text x="135" y="11.9">3</text>
<text x="185" y="11.9">4</text>
<text x="235" y="11.9">5</text>
<text x="285" y="11.9">6</text>
<text x="335" y="11.9">7</text>
<text x="385" y="11.9">8</text>
<text x="10.3" y="35.9">A</text>
<text x="408.3" y="35.9">A</text>
<text x="182.6" y="75">U</text>
<text x="55.6" y="81.4">U</text>
<text x="10.3" y="85.9">B</text>
<text x="408.2" y="85.9">B</text>
<text x="10.3" y="135.9">C</text>
<text x="408.2" y="135.9">C</text>
<text x="272" y="163.4">PWR_FLAG</text>
<text x="10.3" y="185.9">D</text>
<text x="408.2" y="185.9">D</text>
<text x="10.3" y="235.9">E</text>
<text x="408.3" y="235.9">E</text>
<text x="10.3" y="285.9">F</text>
<text x="35" y="286.9">1</text>
<text x="85" y="286.9">2</text>
<text x="135" y="286.9">3</text>
<text x="185" y="286.9">4</text>
<text x="235" y="286.9">5</text>
<text x="285" y="286.9">6</text>
<text x="335" y="286.9">7</text>
<text x="385" y="286.9">8</text>
<text x="408.3" y="285.9">F</text>
</g>
<g font-size="1.8" fill="#0000c2">
<text x="191.8" y="53.1">R7</text>
<text x="199.3" y="53.1">D6:</text>
<text x="203.5" y="53.1">D6</text>
<text x="207.2" y="53.1">descarga</text>
<text x="216.9" y="53.1">la</text>
<text x="219.9" y="53.1">compuerta</text>
<text x="231.1" y="53.1">al</text>
<text x="234" y="53.1">apagar</text>
<text x="35.6" y="55.6">Fusibles</text>
<text x="126.7" y="58.2">Puente</text>
<text x="134.4" y="58.2">D1-D4</text>
<text x="142.1" y="58.2">(S2M)</text>
<text x="163.8" y="58.2">Bus</text>
<text x="168.4" y="58.2">DC</text>
<text x="226.1" y="60.7">Q1:</text>
<text x="230.4" y="60.7">pad</text>
<text x="235" y="60.7">del</text>
<text x="239.1" y="60.7">drenaje</text>
<text x="247.3" y="60.7">despegado;</text>
<text x="259.1" y="60.7">resoldar</text>
<text x="251.5" y="70.9">Sensado</text>
<text x="260.6" y="70.9">de</text>
<text x="264" y="70.9">corriente:</text>
<text x="274.2" y="70.9">RS1-RS4</text>
<text x="284.3" y="70.9">en</text>
<text x="287.7" y="70.9">paralelo</text>
<text x="299.4" y="70.9">0.31</text>
<text x="304.9" y="70.9">ohm</text>
<text x="208.3" y="97.5">Rueda</text>
<text x="215.3" y="97.5">libre</text>
<text x="299.7" y="100.1">T1A:</text>
<text x="304.8" y="100.1">devanado</text>
<text x="314.9" y="100.1">principal</text>
<text x="307.3" y="117.1">Opcion</text>
<text x="307.3" y="119.1">y</text>
<text x="309.5" y="119.1">C1,</text>
<text x="313.7" y="119.1">de</text>
<text x="315" y="117.1">no</text>
<text x="317.1" y="119.1">conexion</text>
<text x="318.4" y="117.1">montada</text>
<text x="326.7" y="119.1">no</text>
<text x="327.8" y="117.1">(C3.1</text>
<text x="330.2" y="119.1">determinada</text>
<text x="334.1" y="117.1">medido</text>
<text x="342.1" y="117.1">en</text>
<text x="345.5" y="117.1">DC+)</text>
<text x="20.3" y="124.7">LF1,</text>
<text x="25.4" y="124.7">L1,</text>
<text x="29.4" y="124.7">RL1,</text>
<text x="34.7" y="124.7">VR2</text>
<text x="39.5" y="124.7">y</text>
<text x="41.6" y="124.7">CX1</text>
<text x="46.5" y="124.7">no</text>
<text x="49.9" y="124.7">estan</text>
<text x="56.2" y="124.7">montados;</text>
<text x="20.3" y="126.8">el</text>
<text x="23.2" y="126.8">cobre</text>
<text x="29.7" y="126.8">de</text>
<text x="33.1" y="126.8">la</text>
<text x="36.1" y="126.8">PCB</text>
<text x="41.1" y="126.8">puentea</text>
<text x="49.7" y="126.8">LF1,</text>
<text x="54.8" y="126.8">L1</text>
<text x="58.2" y="126.8">y</text>
<text x="60.4" y="126.8">RL1.</text>
<text x="254" y="189">Desacople</text>
<text x="264.8" y="189">de</text>
<text x="268.3" y="189">VDD</text>
<text x="160" y="200.9">T1B:</text>
<text x="160" y="203">mismo</text>
<text x="165.2" y="200.9">devanado</text>
<text x="167.4" y="203">nucleo</text>
<text x="174.8" y="203">que</text>
<text x="175.4" y="200.9">auxiliar</text>
<text x="179.4" y="203">T1A</text>
<text x="183.7" y="200.9">(TA-TB),</text>
</g>
<g font-size="1.8" fill="#006464">
<text x="216.3" y="55.7">DC+</text>
<text x="39.4" y="61.8">F1</text>
<text x="148.9" y="63.1">PWR_FLAG</text>
<text x="185.8" y="63.3">DC+</text>
<text x="201.9" y="64.4">R7</text>
<text x="221" y="65.6">Q1</text>
<text x="37.2" y="66.9">Fusible</text>
<text x="118.4" y="69.4">PWR_FLAG</text>
<text x="129.5" y="70.7">D1</text>
<text x="144.7" y="70.7">D2</text>
<text x="198.7" y="69.4">22</text>
<text x="201.9" y="72">D6</text>
<text x="202.3" y="69.4">(220)</text>
<text x="221" y="68.2">FIR12N65F</text>
<text x="19" y="77.1">P1</text>
<text x="128.8" y="75.8">S2M</text>
<text x="144" y="75.8">S2M</text>
<text x="168.9" y="75.8">C6</text>
<text x="184.2" y="75.8">VR3</text>
<text x="196.3" y="77.1">1N4148W</text>
<text x="206.3" y="77.1">(T4)</text>
<text x="225.1" y="73.3">PWR_FLAG</text>
<text x="57.2" y="82.1">VR1</text>
<text x="168.9" y="78.3">330nF</text>
<text x="176" y="78.3">630V</text>
<text x="184.2" y="78.3">10D561K</text>
<text x="209.5" y="82.1">D8</text>
<text x="256.6" y="83.4">RS1</text>
<text x="266.7" y="83.4">RS2</text>
<text x="276.9" y="83.4">RS3</text>
<text x="287" y="83.4">RS4</text>
<text x="57.2" y="84.7">10D561K</text>
<text x="164.2" y="87.6">DC-</text>
<text x="179.5" y="87.6">DC-</text>
<text x="203.3" y="86">Diodo</text>
<text x="209.8" y="86">rapido</text>
<text x="222.2" y="86">GND_SW</text>
<text x="256.6" y="86">1.2</text>
<text x="266.7" y="86">1.2</text>
<text x="276.9" y="86">1.2</text>
<text x="287" y="86">1.3</text>
<text x="313.2" y="89.8">T1A</text>
<text x="395.3" y="88.5">LED (-</text>
<text x="400.1" y="86">J1</text>
<text x="403.5" y="88.5">,</text>
<text x="405.3" y="88.5">+)</text>
<text x="15.9" y="91">AC 120V</text>
<text x="25.3" y="91">60Hz</text>
<text x="129.5" y="91">D4</text>
<text x="144.7" y="91">D3</text>
<text x="216.3" y="95.2">DC-</text>
<text x="304.5" y="94.8">Inductor</text>
<text x="313.5" y="94.8">acoplado</text>
<text x="323.3" y="94.8">EE</text>
<text x="39.3" y="99.9">R1</text>
<text x="121" y="100.3">DC-</text>
<text x="128.8" y="96.1">S2M</text>
<text x="144" y="96.1">S2M</text>
<text x="332.8" y="101.2">CE3</text>
<text x="349.3" y="101.2">CE4</text>
<text x="365.8" y="101.2">R14</text>
<text x="33" y="105">Resistor</text>
<text x="41.9" y="105">fusible</text>
<text x="234.1" y="105.4">DC-</text>
<text x="332.8" y="103.7">270uF</text>
<text x="339.8" y="103.7">100V</text>
<text x="349.3" y="103.7">270uF</text>
<text x="356.3" y="103.7">100V</text>
<text x="365.8" y="103.7">75k</text>
<text x="370.4" y="103.7">(753)</text>
<text x="391.5" y="102.8">DC-</text>
<text x="209.6" y="111.4">R8</text>
<text x="209.6" y="113.9">75k</text>
<text x="214.2" y="113.9">(753)</text>
<text x="328" y="113">DC-</text>
<text x="344.6" y="113">DC-</text>
<text x="361.1" y="113">DC-</text>
<text x="373.8" y="113">DC-</text>
<text x="175.6" y="119.2">DC+</text>
<text x="203.2" y="124.1">GND_SW</text>
<text x="312.8" y="123">DC+</text>
<text x="164.6" y="130.4">330k</text>
<text x="170.1" y="127.9">R4</text>
<text x="170.4" y="130.4">(334)</text>
<text x="164.6" y="140.6">330k</text>
<text x="170.1" y="138">R5</text>
<text x="170.4" y="140.6">(334)</text>
<text x="182.2" y="142.1">VDD</text>
<text x="211.4" y="142.1">VDD</text>
<text x="237.4" y="141.8">U1</text>
<text x="194.2" y="145.6">D7</text>
<text x="205.7" y="145.6">R6</text>
<text x="219.5" y="148.2">VDD</text>
<text x="229.5" y="147.9" transform="rotate(-90 229.5 147.9)">GATE</text>
<text x="242.4" y="145.6">PWM SOT-23-6</text>
<text x="245.7" y="148.2">R12</text>
<text x="259.2" y="145.6">(H0TN)</text>
<text x="190.5" y="150.7">Diodo</text>
<text x="197" y="150.7">SMA</text>
<text x="202.6" y="150.7">22</text>
<text x="206.1" y="150.7">(220)</text>
<text x="219.5" y="153.3">FB</text>
<text x="235.1" y="150.7">CS</text>
<text x="246.9" y="153.3">0</text>
<text x="196.2" y="158.3">R11</text>
<text x="224.4" y="156.5" transform="rotate(-90 224.4 156.5)">GND</text>
<text x="234.5" y="156.5" transform="rotate(-90 234.5 156.5)">COMP</text>
<text x="269.9" y="161.1">VDD</text>
<text x="193.1" y="163.4">68k</text>
<text x="197.8" y="163.4">(683)</text>
<text x="208.3" y="167.2">R9</text>
<text x="236.2" y="167.2">R10</text>
<text x="254.6" y="163.7">VDD</text>
<text x="208.3" y="169.8">12k</text>
<text x="212.9" y="169.8">(123)</text>
<text x="219.7" y="169.8">GND_SW</text>
<text x="236.2" y="169.8">560</text>
<text x="241" y="169.8">(561)</text>
<text x="259.1" y="172.3">CE2</text>
<text x="274.3" y="172.3">C2</text>
<text x="176" y="179.9">T1B</text>
<text x="201.9" y="179.9">GND_SW</text>
<text x="236.2" y="178.7">C4</text>
<text x="259.1" y="174.9">10uF</text>
<text x="264.9" y="174.9">50V</text>
<text x="274.3" y="174.9">MLCC</text>
<text x="164.8" y="182.5">Inductor</text>
<text x="173.8" y="182.5">acoplado</text>
<text x="183.6" y="182.5">EE</text>
<text x="236.2" y="181.2">MLCC</text>
<text x="252.7" y="185">GND_SW</text>
<text x="267.9" y="185">GND_SW</text>
<text x="229.8" y="191.4">GND_SW</text>
<text x="185.8" y="195.6">DC-</text>
</g>
<g font-size="1.8" fill="#a90000">
<text x="211.4" y="65.8">1</text>
<text x="218.2" y="62.9" transform="rotate(-90 218.2 62.9)">2</text>
<text x="218.2" y="70.6" transform="rotate(-90 218.2 70.6)">3</text>
<text x="22.8" y="81">1</text>
<text x="22.8" y="83.6">2</text>
<text x="307.9" y="91.2">3</text>
<text x="320.6" y="91.2">4</text>
<text x="397.4" y="93.7">1</text>
<text x="397.4" y="91.2">2</text>
<text x="228.3" y="141.7" transform="rotate(-90 228.3 141.7)">3</text>
<text x="216.5" y="147.1">1</text>
<text x="239.3" y="149.6">6</text>
<text x="216.5" y="152.1">4</text>
<text x="223.3" y="159.5" transform="rotate(-90 223.3 159.5)">2</text>
<text x="233.4" y="159.5" transform="rotate(-90 233.4 159.5)">5</text>
<text x="187.7" y="174.7" transform="rotate(-90 187.7 174.7)">1</text>
<text x="187.7" y="187.4" transform="rotate(-90 187.7 187.4)">2</text>
</g>
<g font-size="1.8" fill="#939391">
<text x="70.6" y="77.1">LF1</text>
<text x="91.4" y="82.1">VR2</text>
<text x="109.2" y="82.1">CX1</text>
<text x="238.8" y="82.1">R13</text>
<text x="66.5" y="89.8">No</text>
<text x="70.1" y="89.8">montado</text>
<text x="91.4" y="84.7">No</text>
<text x="95.1" y="84.7">montado</text>
<text x="109.2" y="84.7">No</text>
<text x="112.9" y="84.7">montado</text>
<text x="238.8" y="84.7">No</text>
<text x="242.4" y="84.7">montado</text>
<text x="238.8" y="93.6">C5</text>
<text x="238.8" y="96.1">No</text>
<text x="242.4" y="96.1">montado</text>
<text x="378.5" y="101.2">R15</text>
<text x="113.1" y="106.3">L1</text>
<text x="378.5" y="103.7">No</text>
<text x="382.1" y="103.7">montado</text>
<text x="108.4" y="111.4">No</text>
<text x="112" y="111.4">montado</text>
<text x="112.4" y="116.4">RL1</text>
<text x="108.4" y="121.5">No</text>
<text x="112" y="121.5">montado</text>
<text x="317.5" y="131.7">C3</text>
<text x="317.5" y="134.2">No</text>
<text x="321.2" y="134.2">montado</text>
<text x="317.5" y="143.1">D5</text>
<text x="317.5" y="145.6">No</text>
<text x="321.2" y="145.6">montado</text>
<text x="317.5" y="154.5">R3</text>
<text x="335.3" y="154.5">CE1</text>
<text x="317.5" y="157.1">No</text>
<text x="321.2" y="157.1">montado</text>
<text x="335.3" y="157.1">No</text>
<text x="338.9" y="157.1">montado</text>
<text x="353.1" y="159.6">C1</text>
<text x="317.5" y="166">R2</text>
<text x="353.1" y="162.2">No</text>
<text x="356.7" y="162.2">montado</text>
<text x="317.5" y="168.5">No</text>
<text x="321.2" y="168.5">montado</text>
</g>
<g font-size="1.8" fill="#a5a4a2">
<text x="67.9" y="79.8">4</text>
<text x="75.5" y="79.8">3</text>
<text x="67.9" y="84.8">2</text>
<text x="75.5" y="84.8">1</text>
</g>
<text font-size="1.8" fill="#9c9b98" x="86.3" y="85.5">U</text>
</svg>
